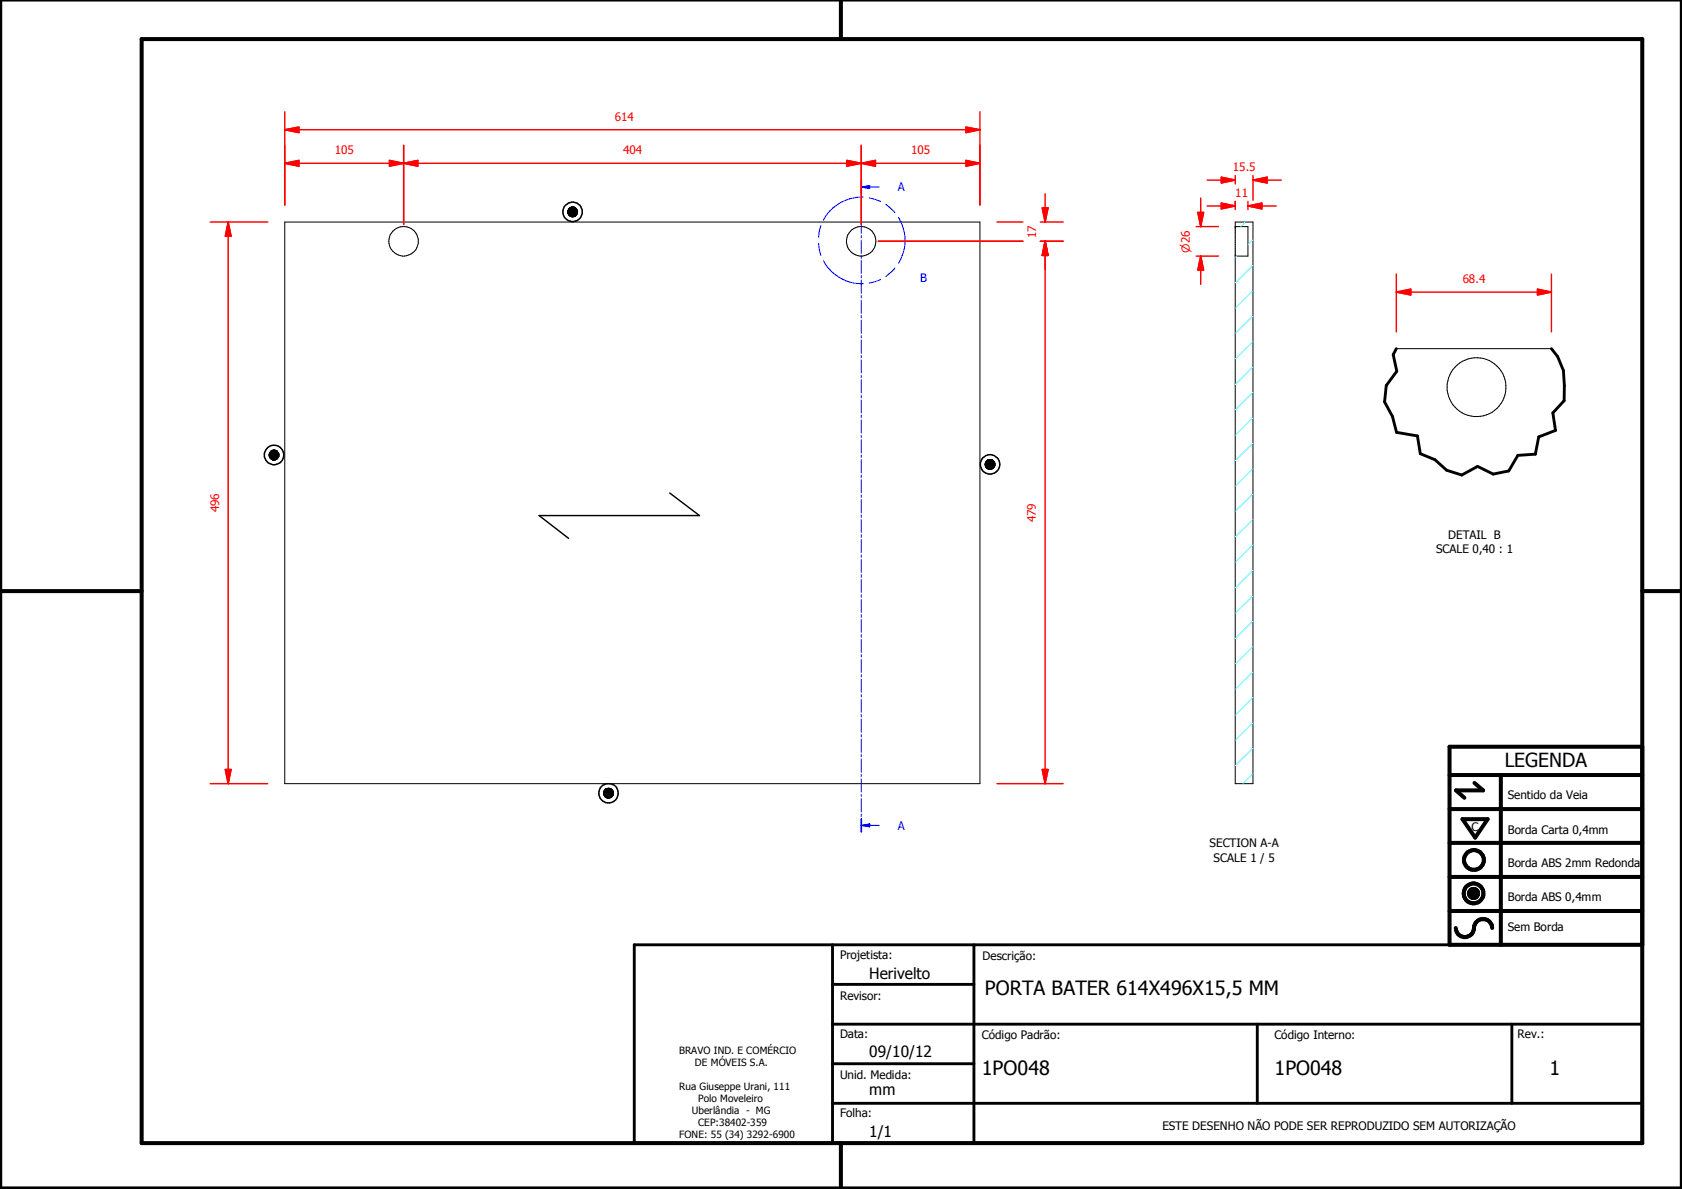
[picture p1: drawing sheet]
<svg xmlns="http://www.w3.org/2000/svg" width="297mm" height="210mm" viewBox="0 0 297 210" stroke-linecap="round" stroke-linejoin="round" font-family="sans-serif">
<g fill="none" stroke="#000" stroke-width=".18">
<path d="M50.3 39.2h122.8v99.1h-122.8zM100.3 37.3l1.7 .1zM100.3 37.4h1.7l-.1 .1zM100.3 37.4l1.6 .1h-1.6zM100.3 37.5l1.6 .1zM100.3 37.6l1.6 .1zM100.3 37.2l1.6 .1h-1.6zM100.3 37.2h1.6v.1zM100.3 37.7h1.6zM100.3 37.7l1.6 .1zM100.3 37.1l1.6 .1h-1.6zM100.3 37.1l1.6 .1z"/>
<path d="M100.4 37.8h1.5zM100.4 37.1h1.5zM100.4 37.8l1.4 .1zM100.4 37.9h1.4zM100.4 37.9l1.4 .1zM100.4 37l1.5 .1h-1.5zM100.4 37l1.5 .1zM100.4 36.9l1.5 .1zM100.5 38h1.3zM100.5 38h1.2zM100.5 36.8l1.3 .1h-1.4zM100.5 36.8l1.3 .1z"/>
<path d="M100.5 38l1.1 .1zM100.5 36.8h1.3zM100.6 38.1h1zM100.6 36.7l1.1 .1h-1.2zM100.6 36.7l1.1 .1zM100.6 36.7h1zM100.7 38.1h.9zM100.7 38.1l.8 .1zM100.7 36.7h.9zM100.8 38.2h.7zM100.8 38.2h.6zM100.8 36.6l.8 .1h-.9z"/>
<path d="M100.8 36.6l.8 .1zM100.8 36.6h.7zM100.9 38.2h.5zM100.9 38.2h.4zM100.9 36.6h.6zM100.9 38.2h.3zM100.9 36.6h.5zM100.9 36.6h.4zM101 38.2h.2zM101 36.6h.3zM101 36.6h.2zM218.1 39.2h3.2v99.1h-3.2z"/>
<path d="M218.1 40h.1M218.1 40h2.3v5.2h-2.3M47.7 79.9l1.5 .1h-1.6zM47.7 79.9l1.5 .1zM47.7 79.8l1.4 .1h-1.4zM47.7 79.8l1.4 .1zM47.8 79.8h1.3h-1.4zM47.8 79.8h1.3zM47.8 79.7l1.2 .1h-1.2zM47.8 79.7l1.2 .1zM47.8 79.7h1.2zM47.9 79.6l1.1 .1z"/>
<path d="M48 79.6h.9zM48 79.6h.8zM48 79.5l.8 .1zM48 79.5h.7zM48.1 79.5h.6zM48.2 79.5h.5zM48.2 79.5h.4zM48.3 79.5h.3zM48.3 79.5h.2zM246.6 61.6h27.4M47.5 80.3h1.7zM47.5 80.3h1.7v.1z"/>
<path d="M47.5 80.3l1.7 .1h-1.7zM47.5 80.4l1.7 .1zM47.6 80.5h1.6zM47.6 80.5l1.6 .1zM47.6 80.6h1.6v.1zM47.6 80.6l1.6 .1h-1.6zM47.6 80.1l1.6 .2h-1.7zM47.6 80.1h1.6v.2zM47.6 80.1h1.6zM47.6 80.7h1.6zM47.6 80.7l1.5 .1zM47.6 80l1.6 .1z"/>
<path d="M47.7 80.8h1.4zM47.7 80.8l1.3 .1zM47.8 80.9h1.2zM47.8 80.9l1.1 .1zM47.9 81h1zM47.9 81l.9 .1zM48 81.1h.8zM48 81.1h.7zM48 81.1l.7 .1zM48.1 81.2h.6zM48.1 81.2h.5zM48.2 81.2h.4z"/>
<path d="M48.2 81.2h.3zM48.3 81.2h.2zM174 81.9l1.7 .1zM174 82h1.7v.1zM174 82l1.7 .1h-1.7zM174 82.1l1.7 .1zM174 82.2h1.7zM174 82.2l1.6 .1zM174 82.3h1.6zM174 81.8l1.7 .1h-1.7zM174 81.8h1.7v.1zM174 81.7l1.7 .1z"/>
<path d="M174.1 82.3h1.5zM174.1 82.3l1.5 .1zM174.1 81.7h1.5zM174.1 82.4h1.5zM174.1 82.4l1.4 .1zM174.1 81.6l1.5 .1h-1.5zM174.1 81.6l1.5 .1zM174.2 82.5h1.3zM174.2 81.5l1.4 .1h-1.5zM174.2 81.5l1.4 .1zM174.2 82.5l1.2 .1zM174.2 81.4l1.3 .1h-1.3z"/>
<path d="M174.2 81.4l1.3 .1zM174.2 81.4h1.3zM174.3 82.6h1.1zM174.3 82.6l1 .1zM174.3 81.4h1.2zM174.3 82.7h1zM174.3 81.3l1.1 .1h-1.1zM174.3 81.3l1.1 .1zM174.3 81.3h1zM174.4 82.7h.9zM174.4 82.7l.8 .1zM174.4 81.2l.9 .1z"/>
<path d="M174.4 81.2h.9zM174.5 82.8h.7zM174.5 82.8h.6zM174.5 81.2h.8zM174.5 81.2h.7zM174.6 82.8h.5zM174.6 82.8h.4zM174.6 81.2h.6zM174.6 81.2h.5zM174.7 82.8h.3zM174.7 82.8h.2zM174.7 81.2h.4z"/>
<path d="M174.7 81.2h.3zM174.7 81.2h.2zM106.6 139.9h1.7v.1zM106.6 139.9l1.7 .1h-1.7zM106.6 139.9h1.7zM106.6 139.8l1.7 .1zM106.7 139.7l1.6 .1h-1.7zM106.7 139.7h1.5l.1 .1zM106.7 139.6l1.5 .1zM106.8 139.5l1.4 .1h-1.5zM106.8 139.5l1.4 .1zM106.8 139.5h1.4z"/>
<path d="M106.9 139.4l1.2 .1h-1.3zM106.9 139.4l1.2 .1zM106.9 139.4h1.1zM107 139.4h1zM107 139.3l.9 .1h-.9zM107 139.3l.9 .1zM107 139.3h.9zM107.1 139.2l.8 .1zM107.1 139.2h.7zM107.2 139.2h.6zM107.3 139.2h.4zM107.4 139.2h.3z"/>
<path d="M107.4 139.2h.1zM106.6 140l1.7 .1zM106.6 140.1l1.7 .1zM106.6 140.2l1.7 .1zM106.6 140.3h1.7zM106.6 140.3l1.6 .1zM106.7 140.4h1.5zM106.7 140.4l1.5 .1zM106.8 140.5h1.4zM106.8 140.5l1.3 .1zM106.8 140.6h1.3zM106.8 140.6l1.2 .1z"/>
<path d="M106.9 140.7h1.1zM106.9 140.7h1zM107 140.7h.9zM107 140.7l.9 .1zM107 140.8h.9zM107 140.8h.8zM107.1 140.8h.7zM107.1 140.8h.6zM107.2 140.8h.5zM107.3 140.8h.4zM107.3 140.8l.2 .1zM107.4 140.9h.1z"/>
<path d="M259.4 157.6l1.6 .1zM259.4 157.7l1.6 .1zM259.4 157.8l1.6 .1zM259.4 157.9h1.6v.1zM259.4 157.9l1.6 .1h-1.5zM259.4 157.6h1.6zM259.5 158h1.5zM259.5 158l1.4 .1zM259.5 157.5l1.5 .1h-1.6zM259.5 157.5l1.5 .1zM259.5 158.1h1.4zM259.5 157.4l1.5 .1h-1.5z"/>
<path d="M259.5 157.4l1.5 .1zM259.5 158.1l1.4 .1zM259.5 157.3l1.4 .1h-1.4zM259.5 157.3l1.4 .1zM259.6 158.2h1.3zM259.6 158.2h1.2zM259.6 157.2l1.3 .1h-1.4zM259.6 157.2l1.3 .1zM259.6 158.2l1.2 .1zM259.6 157.2h1.3zM259.7 158.3h1.1zM259.7 158.3l1 .1z"/>
<path d="M259.7 157.1l1.1 .1h-1.2zM259.7 157.1l1.1 .1zM259.7 157.1h1.1zM259.8 158.4h.9zM259.8 158.4h.8zM259.8 157.1h1zM259.8 157.1h.9zM259.8 158.4l.8 .1zM259.8 157l.9 .1zM259.8 157h.8zM259.9 158.5h.7zM259.9 158.5h.6z"/>
<path d="M259.9 157h.7zM260 158.5h.5zM260 158.5h.4zM260 157h.6zM260.1 158.5h.3zM260.1 158.5h.2zM260.1 156.9l.4 .1zM260.1 156.9h.3zM260.1 156.9h.2z"/>
<circle cx="71.3" cy="42.6" r="2.61"/>
<circle cx="152.1" cy="42.6" r="2.6"/>
<circle cx="260.7" cy="68.4" r="5.2"/>
</g>
<path d="M246.6 61.6l-.6 1 .7 2.9-1.9 2.6-.3 2.9 1.4 2.5 .7 2.8 3.7 .7 .5 3.1 2.6 1.1 2.1 1.8 2.6 .9 2.8-1.6 2.8 1.4 2.7-.6 1.7-2.7 3-.2 .6-3.1 3-1.1-.5-3.1 2-2.2 .1-2.6-.2-2.7-1-2.5-1.1-1.3M112 166.8h178v35h-178zM147 173.8h25M147 166.8v35M172 166.8v35M147 194.8h143M147 180.8h143M147 187.8h25M222 180.8v14M267 180.8v14" fill="none" stroke="#000" stroke-width=".51"/>
<g fill="#000">
<path d="M100.3 37.2l1.6 .1h-1.6zM100.3 37.2h1.6v.1zM100.3 37.1l1.6 .1h-1.6zM100.3 37.1l1.6 .1zM100.4 37.1h1.5zM100.4 37l1.5 .1h-1.5zM100.4 37l1.5 .1zM100.4 36.9l1.5 .1zM100.5 36.8l1.3 .1h-1.4zM100.5 36.8l1.3 .1zM100.5 36.8h1.3zM100.6 36.7l1.1 .1h-1.2z"/>
<path d="M100.6 36.7l1.1 .1zM100.6 36.7h1zM100.7 36.7h.9zM100.8 36.6l.8 .1h-.9zM100.8 36.6l.8 .1zM100.8 36.6h.7zM100.9 36.6h.6zM100.9 36.6h.5zM100.9 36.6h.4zM101 36.6h.3zM101 36.6h.2zM100.9 38.2h.3z"/>
<path d="M101 38.2h.2zM100.9 38.2h.4zM100.8 38.2h.6zM100.9 38.2h.5zM100.7 38.1l.8 .1zM100.8 38.2h.7zM100.6 38.1h1zM100.7 38.1h.9zM100.5 38l1.1 .1zM100.5 38h1.2zM100.4 37.9l1.4 .1zM100.5 38h1.3z"/>
<path d="M100.4 37.8l1.4 .1zM100.4 37.9h1.4zM100.4 37.8h1.5zM100.3 37.7l1.6 .1zM100.3 37.3l1.7 .1zM100.3 37.4l1.6 .1h-1.6zM100.3 37.5l1.6 .1zM100.3 37.6l1.6 .1zM100.3 37.7h1.6zM100.3 37.4h1.7l-.1 .1zM47.7 79.9l1.5 .1zM47.7 79.8l1.4 .1h-1.4z"/>
<path d="M47.7 79.8l1.4 .1zM47.8 79.8h1.3h-1.4zM47.8 79.8h1.3zM47.8 79.7l1.2 .1h-1.2zM47.8 79.7l1.2 .1zM47.8 79.7h1.2zM47.9 79.6l1.1 .1zM48 79.6h.9zM48 79.6h.8zM48 79.5l.8 .1zM48 79.5h.7zM48.1 79.5h.6z"/>
<path d="M48.2 79.5h.5zM48.2 79.5h.4zM48.3 79.5h.3zM48.3 79.5h.2zM47.6 80.1l1.6 .2h-1.7zM47.6 80.1h1.6v.2zM47.6 80.1h1.6zM47.6 80l1.6 .1zM47.7 79.9l1.5 .1h-1.6zM48.2 81.2h.3zM48.3 81.2h.2zM48.1 81.2h.5z"/>
<path d="M48.2 81.2h.4zM48 81.1l.7 .1zM48.1 81.2h.6zM48 81.1h.7zM47.9 81l.9 .1zM48 81.1h.8zM47.8 80.9l1.1 .1zM47.9 81h1zM47.8 80.9h1.2zM47.7 80.8l1.3 .1zM47.7 80.8h1.4zM47.6 80.7l1.5 .1z"/>
<path d="M47.6 80.5l1.6 .1zM47.6 80.6h1.6v.1zM47.6 80.6l1.6 .1h-1.6zM47.6 80.7h1.6zM47.5 80.3h1.7zM47.5 80.3h1.7v.1zM47.5 80.3l1.7 .1h-1.7zM47.5 80.4l1.7 .1zM47.6 80.5h1.6zM174 81.8l1.7 .1h-1.7zM174 81.8h1.7v.1zM174 81.7l1.7 .1z"/>
<path d="M174.1 81.7h1.5zM174.1 81.6l1.5 .1h-1.5zM174.1 81.6l1.5 .1zM174.2 81.5l1.4 .1h-1.5zM174.2 81.5l1.4 .1zM174.2 81.4l1.3 .1h-1.3zM174.2 81.4l1.3 .1zM174.2 81.4h1.3zM174.3 81.4h1.2zM174.3 81.3l1.1 .1h-1.1zM174.3 81.3l1.1 .1zM174.3 81.3h1z"/>
<path d="M174.4 81.2l.9 .1zM174.4 81.2h.9zM174.5 81.2h.8zM174.5 81.2h.7zM174.6 81.2h.6zM174.6 81.2h.5zM174.7 81.2h.4zM174.7 81.2h.3zM174.7 81.2h.2zM174.7 82.8h.2zM174.6 82.8h.4zM174.7 82.8h.3z"/>
<path d="M174.5 82.8h.6zM174.6 82.8h.5zM174.4 82.7l.8 .1zM174.5 82.8h.7zM174.3 82.7h1zM174.4 82.7h.9zM174.3 82.6l1 .1zM174.2 82.5l1.2 .1zM174.3 82.6h1.1zM174.2 82.5h1.3zM174.1 82.4l1.4 .1zM174.1 82.3l1.5 .1z"/>
<path d="M174.1 82.4h1.5zM174 82.3h1.6zM174.1 82.3h1.5zM174 82.2l1.6 .1zM174 81.9l1.7 .1zM174 82h1.7v.1zM174 82l1.7 .1h-1.7zM174 82.1l1.7 .1zM174 82.2h1.7zM106.6 139.9h1.7zM106.6 139.8l1.7 .1zM106.7 139.7l1.6 .1h-1.7z"/>
<path d="M106.7 139.7h1.5l.1 .1zM106.7 139.6l1.5 .1zM106.8 139.5l1.4 .1h-1.5zM106.8 139.5l1.4 .1zM106.8 139.5h1.4zM106.9 139.4l1.2 .1h-1.3zM106.9 139.4l1.2 .1zM106.9 139.4h1.1zM107 139.4h1zM107 139.3l.9 .1h-.9zM107 139.3l.9 .1zM107 139.3h.9z"/>
<path d="M107.1 139.2l.8 .1zM107.1 139.2h.7zM107.2 139.2h.6zM107.3 139.2h.4zM107.4 139.2h.3zM107.4 139.2h.1zM106.6 139.9h1.7v.1zM107.3 140.8l.2 .1zM107.4 140.9h.1zM107.2 140.8h.5zM107.3 140.8h.4zM107.1 140.8h.6z"/>
<path d="M107 140.8h.8zM107.1 140.8h.7zM107 140.7l.9 .1zM107 140.8h.9zM106.9 140.7h1zM107 140.7h.9zM106.8 140.6l1.2 .1zM106.9 140.7h1.1zM106.8 140.5l1.3 .1zM106.8 140.6h1.3zM106.7 140.4l1.5 .1zM106.8 140.5h1.4z"/>
<path d="M106.7 140.4h1.5zM106.6 140.3l1.6 .1zM106.6 139.9l1.7 .1h-1.7zM106.6 140l1.7 .1zM106.6 140.1l1.7 .1zM106.6 140.2l1.7 .1zM106.6 140.3h1.7zM259.4 157.6h1.6zM259.5 157.5l1.5 .1h-1.6zM259.5 157.5l1.5 .1zM259.5 157.4l1.5 .1h-1.5zM259.5 157.4l1.5 .1z"/>
<path d="M259.5 157.3l1.4 .1h-1.4zM259.5 157.3l1.4 .1zM259.6 157.2l1.3 .1h-1.4zM259.6 157.2l1.3 .1zM259.6 157.2h1.3zM259.7 157.1l1.1 .1h-1.2zM259.7 157.1l1.1 .1zM259.7 157.1h1.1zM259.8 157.1h1zM259.8 157.1h.9zM259.8 157l.9 .1zM259.8 157h.8z"/>
<path d="M259.9 157h.7zM260 157h.6zM260.1 156.9l.4 .1zM260.1 156.9h.3zM260.1 156.9h.2zM260.1 158.5h.2zM260 158.5h.4zM260.1 158.5h.3zM259.9 158.5h.6zM260 158.5h.5zM259.8 158.4l.8 .1zM259.9 158.5h.7z"/>
<path d="M259.8 158.4h.8zM259.7 158.3l1 .1zM259.8 158.4h.9zM259.6 158.2l1.2 .1zM259.7 158.3h1.1zM259.6 158.2h1.2zM259.5 158.1l1.4 .1zM259.6 158.2h1.3zM259.5 158l1.4 .1zM259.5 158.1h1.4zM259.4 157.9l1.6 .1h-1.5zM259.5 158h1.5z"/>
<path d="M259.4 157.6l1.6 .1zM259.4 157.7l1.6 .1zM259.4 157.8l1.6 .1zM259.4 157.9h1.6v.1z"/>
</g>
<g fill="none" stroke="#000" stroke-width=".71">
<path d="M148.5 0v6.9M297 -.1v209.9h-297v-209.9M25 6.9h265v194.9h-265zM0 104.4h25M290 104.4h7M256 136.8h34M260.4 138.2l1.5 1.3h-4.8l1.5 1.3M265 136.8v30M290 131.8h-34v35h34M256 154.8h34M256 148.8h34M256 142.8h34"/>
<path d="M258.3 144.6h4.4l-2.2 3.3zM256 160.8h34M257.1 163.8a1.62 1.62 0 0 0 1.8 1.6 1.62 1.62 0 0 0 1.4-1.9 1.63 1.63 0 0 1 1.7-1.2 1.63 1.63 0 0 1 1.5 1.5M148.5 201.8v8"/>
<circle cx="260.2" cy="157.7" r="1.76"/>
<circle cx="260.2" cy="157.7" r=".82"/>
<circle cx="260.3" cy="151.8" r="1.76"/>
</g>
<g fill="none" stroke="#00f" stroke-width=".18">
<path d="M152.1 31.9v2.3M152.1 34.5v.5M152.1 35.3v2.4M152.1 38.1v.4M152.1 38.9v2.3M152.1 33h1.5M152.1 41.6v.4M152.1 42.4v2.3M152.1 45.1v.5M152.1 45.9v2.4M152.1 48.6v.5M152.1 49.4v2.4"/>
<path d="M152.1 52.2v.4M152.1 53v2.3M152.1 55.7v.4M152.1 56.5v2.3M152.1 59.2v.4M152.1 60v2.4M152.1 62.7v.5M152.1 63.5v2.4M152.1 66.3v.4M152.1 67.1v2.3M152.1 69.8v.4M152.1 70.6v2.3"/>
<path d="M152.1 73.3v.4M152.1 74.1v2.4M152.1 76.8v.5M152.1 77.6v2.4M152.1 80.3v.5M152.1 81.2v2.3M152.1 83.9v.4M152.1 84.7v2.3M152.1 87.4v.4M152.1 88.2v2.4M152.1 90.9v.5M152.1 91.7v2.3"/>
<path d="M152.1 94.4v.5M152.1 95.2v2.4M152.1 98v.4M152.1 98.8v2.3M152.1 101.5v.4M152.1 102.3v2.3M152.1 105v.5M152.1 105.8v2.3M152.1 108.5v.5M152.1 109.3v2.3M152.1 112v.5M152.1 112.9v2.3"/>
<path d="M152.1 115.6v.4M152.1 116.4v2.3M152.1 119.1v.4M152.1 119.9v2.3M152.1 122.6v.5M152.1 123.4v2.3M152.1 126.1v.5M152.1 126.9v2.4M152.1 129.7v.4M152.1 130.5v2.3M152.1 133.1v.5M152.1 134v2.3"/>
<path d="M152.1 136.7v.4M152.1 137.5v2.3M152.1 140.2v.4M152.1 141v2.3M152.1 143.7v.5M152.1 144.6v2.3"/>
</g>
<path d="M152.1 31.9v2.3M152.1 144.6v2.3" fill="none" stroke="#00f" stroke-width=".3"/>
<path d="M152.1 33l1.5-.2v.5z" fill="#00f"/>
<path d="M152.1 33l1.5-.2v.5zM153.6 33h1.7M152.1 145.7h1.5" fill="none" stroke="#00f" stroke-width=".18"/>
<path d="M152.1 145.7l1.5-.2v.5z" fill="#00f"/>
<path d="M145 39.8l-.3 1-.1 1.1M152.4 34.8a7.7 7.7 0 0 0-7 4.1M153.5 34.9l2 .7M156.5 36.1l1.5 1.4M158.7 38.4a7.6 7.6 0 0 1 0 8.1M144.6 43l.1 1.1 .3 1M145.4 46a7.7 7.7 0 0 0 7 4.1M155.5 49.3l-.9 .4-1.1 .3M158 47.3l-1.5 1.5M152.1 145.7l1.5-.2v.5zM153.6 145.7h1.7" fill="none" stroke="#00f" stroke-width=".18"/>
<g fill="none" stroke="#0ff" stroke-width=".18">
<path d="M219.9 39.2l-.8 .8M218.4 45.2l-.3 .3M221.3 55.8l-3.2 3.1M221.3 51.3l-3.2 3.1M221.3 46.8l-3.2 3.2M221.3 42.3l-.9 .9M221.3 78.2l-3.2 3.1M221.3 73.7l-3.2 3.1M221.3 69.3l-3.2 3M221.3 64.8l-3.2 3.1M221.3 60.3l-3.2 3.1M221.3 96.2l-3.2 3.1"/>
<path d="M221.3 91.7l-3.2 3.1M221.3 87.2l-3.2 3.1M221.3 82.7l-3.2 3.2M221.3 118.6l-3.2 3.1M221.3 114.1l-3.2 3.1M221.3 109.6l-3.2 3.1M221.3 105.2l-3.2 3.1M221.3 100.7l-3.2 3.1M221.3 136.6l-1.8 1.7M221.3 132.1l-3.2 3.1M221.3 127.6l-3.2 3.1M221.3 123.1l-3.2 3.1"/>
</g>
<path d="M50.3 22.9h2.5" fill="none" stroke="#f00" stroke-width=".25"/>
<path d="M50.3 22.9l2.5-.5v1z" fill="#f00"/>
<path d="M50.3 22.9l2.5-.5v1zM170.6 22.9h2.5" fill="none" stroke="#f00" stroke-width=".25"/>
<path d="M170.6 22.4l2.5 .5-2.5 .5z" fill="#f00"/>
<path d="M50.3 19.7v16.5M173.1 19.7v16.5M52.8 22.9h117.8M170.6 22.4l2.5 .5-2.5 .5zM246.6 51.6h2.5" fill="none" stroke="#f00" stroke-width=".25"/>
<path d="M246.6 51.6l2.5-.5v1z" fill="#f00"/>
<path d="M246.6 51.6l2.5-.5v1zM271.5 51.6h2.5" fill="none" stroke="#f00" stroke-width=".25"/>
<path d="M271.5 51.1l2.5 .5-2.5 .5z" fill="#f00"/>
<path d="M50.3 28.8h2.5M246.6 48.4v10.2M249.1 51.6h22.4M271.5 51.1l2.5 .5-2.5 .5zM274 48.4v10.2" fill="none" stroke="#f00" stroke-width=".25"/>
<path d="M50.3 28.8l2.5-.5v1z" fill="#f00"/>
<path d="M50.3 28.8l2.5-.5v1zM68.8 28.8h2.5" fill="none" stroke="#f00" stroke-width=".25"/>
<path d="M68.8 28.3l2.5 .5-2.5 .5z" fill="#f00"/>
<path d="M50.3 25.7v10.5M52.8 28.8h16M68.8 28.3l2.5 .5-2.5 .5zM71.3 28.8h2.5M71.3 25.7v13.9" fill="none" stroke="#f00" stroke-width=".25"/>
<path d="M71.3 28.8l2.5-.5v1z" fill="#f00"/>
<path d="M71.3 28.8l2.5-.5v1zM149.6 28.8h2.5" fill="none" stroke="#f00" stroke-width=".25"/>
<path d="M149.6 28.3l2.5 .5-2.5 .5z" fill="#f00"/>
<path d="M71.3 25.7v13.9M73.8 28.8h75.8M149.6 28.3l2.5 .5-2.5 .5zM152.1 28.8h2.5M152.1 25.7v13.9" fill="none" stroke="#f00" stroke-width=".25"/>
<path d="M152.1 28.8l2.5-.5v1z" fill="#f00"/>
<path d="M152.1 28.8l2.5-.5v1zM170.6 28.8h2.5" fill="none" stroke="#f00" stroke-width=".25"/>
<path d="M170.6 28.3l2.5 .5-2.5 .5z" fill="#f00"/>
<path d="M152.1 25.7v13.9M154.6 28.8h16M170.6 28.3l2.5 .5-2.5 .5zM173.1 25.7v10.5M40.3 135.8v2.5" fill="none" stroke="#f00" stroke-width=".25"/>
<path d="M39.8 135.8h1l-.5 2.5z" fill="#f00"/>
<path d="M40.3 39.2v2.5M39.8 135.8h1l-.5 2.5z" fill="none" stroke="#f00" stroke-width=".25"/>
<path d="M40.3 39.2l.5 2.5h-1z" fill="#f00"/>
<path d="M37.1 39.2h10.2M40.3 39.2l.5 2.5h-1zM40.3 41.7v94.1M37.1 138.3h10.2M184.6 135.8v2.5" fill="none" stroke="#f00" stroke-width=".25"/>
<path d="M184.1 135.8h1l-.5 2.5z" fill="#f00"/>
<path d="M184.6 42.6v2.5M184.1 135.8h1l-.5 2.5z" fill="none" stroke="#f00" stroke-width=".25"/>
<path d="M184.6 42.6l.5 2.5h-1z" fill="#f00"/>
<path d="M155.1 42.6h25.5M183.7 42.6h4M184.6 42.6l.5 2.5h-1zM184.6 42.6v93.2M176.1 138.3h11.6" fill="none" stroke="#f00" stroke-width=".25"/>
<path d="M184.6 42.6l.5 2.5h-1z" fill="#f00"/>
<path d="M184.6 36.7v2.5M184.6 42.6l.5 2.5h-1z" fill="none" stroke="#f00" stroke-width=".25"/>
<path d="M184.1 36.7h1l-.5 2.5z" fill="#f00"/>
<path d="M176.1 39.2h4.5M183.7 39.2h4M184.1 36.7h1l-.5 2.5zM184.6 34.2v2.5M212 37.5v2.5M155.1 42.6h25.5M183.7 42.6h4M184.6 45.1v2.5" fill="none" stroke="#f00" stroke-width=".25"/>
<g fill="none" stroke="#000" stroke-width=".25">
<path d="M118.3 87l5.2 4h-28.3l5.2 4"/>
<circle cx="101.1" cy="37.4" r=".84"/>
<circle cx="101.1" cy="37.4" r="1.72"/>
<circle cx="48.4" cy="80.3" r=".83"/>
<circle cx="48.4" cy="80.3" r="1.72"/>
<circle cx="174.9" cy="82" r="1.71"/>
<circle cx="174.9" cy="82" r=".85"/>
<circle cx="107.4" cy="140" r="1.72"/>
<circle cx="107.5" cy="140" r=".86"/>
</g>
<path d="M211.5 37.5h1.1l-.6 2.5z" fill="#f00"/>
<path d="M211.5 37.5h1.1l-.6 2.5zM212 45.2v2.5" fill="none" stroke="#f00" stroke-width=".25"/>
<path d="M212 45.2l.6 2.5h-1.1z" fill="#f00"/>
<path d="M212 35v2.5M215.7 36.4h2.4M211.2 40h4M211.2 45.2h4M212 45.2l.6 2.5h-1.1zM212 47.7v2.5" fill="none" stroke="#f00" stroke-width=".25"/>
<path d="M215.7 35.9l2.4 .5-2.4 .5z" fill="#f00"/>
<path d="M215.7 35.9l2.4 .5-2.4 .5zM220.4 36.4h2.4" fill="none" stroke="#f00" stroke-width=".25"/>
<path d="M220.4 36.4l2.4-.5v1z" fill="#f00"/>
<path d="M213.2 36.4h2.5M218.1 35.6v1.4M220.4 36.4l2.4-.5v1zM220.4 35.6v1.4M221.3 31.8h2.5M222.8 36.4h2.6" fill="none" stroke="#f00" stroke-width=".25"/>
<path d="M221.3 31.8l2.5-.5v1z" fill="#f00"/>
<path d="M215.7 31.8h2.4M221.3 31.8l2.5-.5v1z" fill="none" stroke="#f00" stroke-width=".25"/>
<path d="M215.7 31.3l2.4 .5-2.4 .5z" fill="#f00"/>
<path d="M213.2 31.8h2.5M215.7 31.3l2.4 .5-2.4 .5zM218.1 31v1.5M218.1 35.6v.6M221.3 31v4.3M223.8 31.8h2.5" fill="none" stroke="#f00" stroke-width=".25"/>
<g font-size="3.5">
<text x="173.9" y="175.7">PORTA BATER 614X496X15,5 MM</text>
<text x="173.4" y="189.7">1PO048</text>
<text x="225.1" y="189.7">1PO048</text>
<text x="273.6" y="189.7">1</text>
</g>
<text font-size="3.4" x="265.7" y="135.4">LEGENDA</text>
<g font-size="2.7">
<text x="153.5" y="172.8">Herivelto</text>
<text x="153.5" y="186.6">09/10/12</text>
<text x="153.5" y="193.4">mm</text>
<text x="153.5" y="200.8">1/1</text>
</g>
<g font-size="2.1" fill="#f00">
<text x="108.6" y="21.3">614</text>
<text x="59.1" y="27.2">105</text>
<text x="110.1" y="27.2">404</text>
<text x="160.9" y="27.2">105</text>
<text x="217.7" y="30.2">15.5</text>
<text x="218.1" y="34.8">11</text>
<text x="183" y="42" transform="rotate(-90 183 42)">17</text>
<text x="258.3" y="50">68.4</text>
<text x="38.7" y="90.5" transform="rotate(-90 38.7 90.5)">496</text>
<text x="182.9" y="92.2" transform="rotate(-90 182.9 92.2)">479</text>
</g>
<g font-size="2.1" fill="#00f">
<text x="158.6" y="33.8">A</text>
<text x="162.5" y="49.7">B</text>
<text x="158.6" y="146.5">A</text>
</g>
<g font-size="2.1">
<text x="255.7" y="95.1">DETAIL B</text>
<text x="253.6" y="97.6">SCALE 0,40 : 1</text>
<text x="266.3" y="141.1">Sentido da Veia</text>
<text x="213.6" y="149.6">SECTION A-A</text>
<text x="259.8" y="146.7">C</text>
<text x="266.3" y="147.2">Borda Carta 0,4mm</text>
<text x="214.3" y="152.1">SCALE 1 / 5</text>
<text x="266.3" y="153.1">Borda ABS 2mm Redonda</text>
<text x="266.3" y="159">Borda ABS 0,4mm</text>
<text x="266.3" y="164.4">Sem Borda</text>
<text x="148.4" y="169.3">Projetista:</text>
<text x="173.5" y="169.5">Descrição:</text>
<text x="148.4" y="176.6">Revisor:</text>
<text x="148.4" y="183.2">Data:</text>
<text x="173.4" y="183.3">Código Padrão:</text>
<text x="225.1" y="183.3">Código Interno:</text>
<text x="268" y="183.2">Rev.:</text>
<text x="148.4" y="190.5">Unid. Medida:</text>
<text x="148.4" y="197.2">Folha:</text>
<text x="205.3" y="199.5">ESTE DESENHO NÃO PODE SER REPRODUZIDO SEM AUTORIZAÇÃO</text>
</g>
<text font-size="1.9" fill="#f00" x="210.1" y="44.6" transform="rotate(-90 210.1 44.6)">⌀26</text>
<g font-size="1.8">
<text x="119.9" y="186">BRAVO IND. E COMÉRCIO</text>
<text x="122.7" y="188.1">DE MÓVEIS S.A.</text>
<text x="119.9" y="192.4">Rua Giuseppe Urani, 111</text>
<text x="122.2" y="196.7">Uberlândia - MG</text>
<text x="123.3" y="194.6">Polo Moveleiro</text>
<text x="119.9" y="201">FONE: 55 (34) 3292-6900</text>
<text x="123.3" y="198.8">CEP:38402-359</text>
</g>
</svg>
